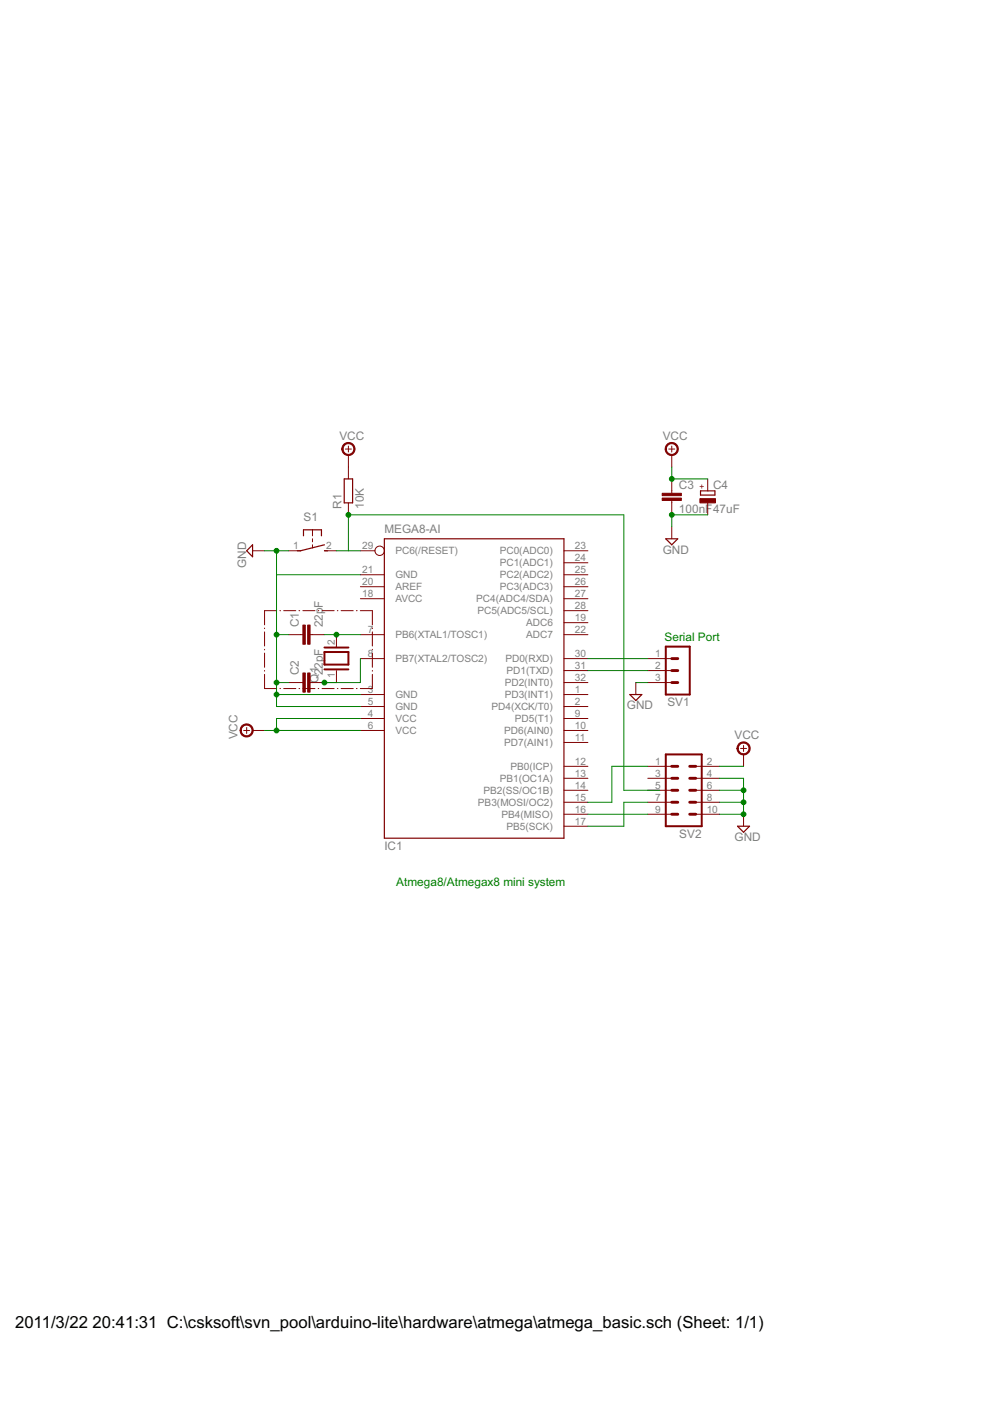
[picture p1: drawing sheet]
<svg xmlns="http://www.w3.org/2000/svg" width="210mm" height="297mm" viewBox="0 0 210 297" stroke-linecap="round" stroke-linejoin="round" font-family="sans-serif">
<g fill="#800000" stroke="#800000" stroke-width=".21">
<path d="M56.1 129.5h2.6z"/>
<path d="M59.4 129.5h.1z"/>
<path d="M60.2 129.5h2.5z"/>
<path d="M63.4 129.5h.1z"/>
<path d="M64.2 129.5h2.6z"/>
<path d="M67.5 129.5h.1z"/>
<path d="M68.3 129.5h2.5z"/>
<path d="M71.5 129.5h.1z"/>
<path d="M72.3 129.5h2.6z"/>
<path d="M75.6 129.5h.1z"/>
<path d="M76.4 129.5h2.6z"/>
<path d="M79 129.5v3z"/>
<path d="M79 133.2v.1z"/>
<path d="M79 134v3z"/>
<path d="M79 137.7v.1z"/>
<path d="M79 138.5v3z"/>
<path d="M79 142.2v.1z"/>
<path d="M79 143v3z"/>
<path d="M76.4 146h2.6z"/>
<path d="M75.6 146h.1z"/>
<path d="M72.3 146h2.6z"/>
<path d="M71.5 146h.1z"/>
<path d="M68.3 146h2.5z"/>
<path d="M67.5 146h.1z"/>
<path d="M64.2 146h2.6z"/>
<path d="M63.4 146h.1z"/>
<path d="M60.2 146h2.5z"/>
<path d="M59.4 146h.1z"/>
<path d="M56.1 146h2.6z"/>
<path d="M56.1 143v3z"/>
<path d="M56.1 142.2v.1z"/>
<path d="M56.1 138.5v3z"/>
<path d="M56.1 137.7v.1z"/>
<path d="M56.1 134v3z"/>
<path d="M56.1 133.2v.1z"/>
<path d="M56.1 129.5v3z"/>
<path d="M119.6 175.2h5.1z"/>
<path d="M76.4 139.6h5.1z"/>
<path d="M76.4 134.6h5.1z"/>
<path d="M76.4 147.3h5.1z"/>
<path d="M76.4 149.8h5.1z"/>
<path d="M76.4 152.3h5.1z"/>
<path d="M76.4 154.9h5.1z"/>
<path d="M76.4 121.9h5.1z"/>
<path d="M76.4 124.4h5.1z"/>
<path d="M76.4 126.9h5.1z"/>
<path d="M119.6 172.6h5.1z"/>
<path d="M119.6 170.1h5.1z"/>
<path d="M119.6 167.6h5.1z"/>
<path d="M119.6 165h5.1z"/>
<path d="M119.6 162.5h5.1z"/>
<path d="M119.6 157.4h5.1z"/>
<path d="M119.6 154.9h5.1z"/>
<path d="M119.6 152.3h5.1z"/>
<path d="M119.6 149.8h5.1z"/>
<path d="M119.6 147.3h5.1z"/>
<path d="M119.6 144.7h5.1z"/>
<path d="M119.6 142.2h5.1z"/>
<path d="M119.6 139.6h5.1z"/>
<path d="M119.6 134.6h5.1z"/>
<path d="M119.6 132h5.1z"/>
<path d="M119.6 129.5h5.1z"/>
<path d="M119.6 126.9h5.1z"/>
<path d="M119.6 124.4h5.1z"/>
<path d="M119.6 121.9h5.1z"/>
<path d="M119.6 119.3h5.1z"/>
<path d="M119.6 116.8h5.1z"/>
<path d="M76.4 116.8h3.1z"/>
<path d="M71.3 134.6v2.5z"/>
<path d="M71.3 142.2v2.5z"/>
<path d="M61.2 134.6h2.5z"/>
<path d="M66.3 134.6h2.5z"/>
<path d="M63.7 134.6h.5z"/>
<path d="M65.7 134.6h.6z"/>
<path d="M61.2 144.7h2.5z"/>
<path d="M66.3 144.7h2.5z"/>
<path d="M63.7 144.7h.5z"/>
<path d="M65.7 144.7h.6z"/>
<path d="M142.4 101.5v2.6z"/>
<path d="M142.4 106.6v2.6z"/>
<path d="M142.4 104.1v.5z"/>
<path d="M142.4 106.1v.5z"/>
<path d="M150.1 106.6v2.6z"/>
<path d="M150.1 101.5v2.6z"/>
<path d="M73.9 99v2.5z"/>
<path d="M73.9 106.6v2.6z"/>
<path d="M73.9 96.5v2.5z"/>
<path d="M73.2 95.2h1.3z"/>
<path d="M73.9 94.6v1.2z"/>
<path d="M53.6 116.8h2.5z"/>
<path d="M61.2 116.8h2.5z"/>
<path d="M68.8 116.8h2.5z"/>
<path d="M66.3 114.2v.7z"/>
<path d="M66.3 115.5v.6z"/>
<path d="M66.3 112.3v1.3z"/>
<path d="M53.6 154.9h2.5z"/>
<path d="M52.3 154.2v1.3z"/>
<path d="M51.7 154.9h1.2z"/>
<path d="M142.4 96.5v2.5z"/>
<path d="M141.8 95.2h1.3z"/>
<path d="M142.4 94.6v1.2z"/>
<path d="M142.4 111.7v2.5z"/>
<path d="M134.8 144.7v2.6z"/>
<path d="M137.4 139.6h5z"/>
<path d="M137.4 142.2h5z"/>
<path d="M137.4 144.7h5z"/>
<path d="M137.4 162.5h5z"/>
<path d="M137.4 165h5z"/>
<path d="M137.4 167.6h5z"/>
<path d="M147.5 162.5h5.1z"/>
<path d="M147.5 165h5.1z"/>
<path d="M147.5 167.6h5.1z"/>
<path d="M137.4 170.1h5z"/>
<path d="M137.4 172.6h5z"/>
<path d="M147.5 170.1h5.1z"/>
<path d="M147.5 172.6h5.1z"/>
<path d="M157.6 160v2.5z"/>
<path d="M157 158.7h1.3z"/>
<path d="M157.6 158.1v1.2z"/>
<path d="M157.6 172.6v2.6z"/>
<path d="M72.9 94.2a1.4 1.4 0 0 1 2.2 .3 1.4 1.4 0 0 1-.8 2 1.4 1.4 0 0 1-1.8-1.3h.2a1.15 1.15 0 0 1 1.6-1.1 1.15 1.15 0 0 1 .3 1.9 1.15 1.15 0 0 1-1.8-.5l-.1-.3h-.2z" fill-rule="evenodd"/>
<path d="M51.3 153.9a1.4 1.4 0 0 1 2.2 .2 1.4 1.4 0 0 1-.8 2.1 1.4 1.4 0 0 1-1.8-1.3h.3a1.14 1.14 0 0 1 1.6-1 1.14 1.14 0 0 1 .2 1.9 1.14 1.14 0 0 1-1.8-.6v-.3h-.3z" fill-rule="evenodd"/>
<path d="M141.4 94.2a1.4 1.4 0 0 1 2.2 .3 1.4 1.4 0 0 1-.8 2 1.4 1.4 0 0 1-1.8-1.3h.3a1.14 1.14 0 0 1 1.7-1 1.14 1.14 0 0 1 .1 2 1.14 1.14 0 0 1-1.8-.7v-.3h-.3z" fill-rule="evenodd"/>
<path d="M156.6 157.7a1.4 1.4 0 0 1 2.3 .2 1.4 1.4 0 0 1-.9 2.1 1.4 1.4 0 0 1-1.7-1.3h.2a1.15 1.15 0 0 1 1.6-1.1 1.15 1.15 0 0 1 .3 1.9 1.15 1.15 0 0 1-1.9-.5v-.3h-.2z" fill-rule="evenodd"/>
</g>
<g fill="#800000" stroke="#800000" stroke-width=".25">
<path d="M81.5 114.2h38.1z"/>
<path d="M119.6 114.2v63.5z"/>
<path d="M81.5 177.7h38.1z"/>
<path d="M81.5 114.2v63.5z"/>
<path d="M148.5 105h3.1z"/>
<path d="M151.6 104.1v.9z"/>
<path d="M148.5 104.1v.9z"/>
<path d="M148.5 104.1h3.1z"/>
<path d="M74.8 101.5v5.1z"/>
<path d="M73 101.5v5.1z"/>
<path d="M73 101.5h1.8z"/>
<path d="M73 106.6h1.8z"/>
<path d="M53.6 115.5v2.5z"/>
<path d="M52.3 116.8l1.3 1.2z"/>
<path d="M53.6 115.5l-1.3 1.3z"/>
<path d="M63.1 116.8h.6z"/>
<path d="M68.8 116.8h.6z"/>
<path d="M63.7 116.8l2.6-.7z"/>
<path d="M68.2 112.3v1.3z"/>
<path d="M64.3 112.3v1.3z"/>
<path d="M66.3 112.3h1.9z"/>
<path d="M64.3 112.3h2z"/>
<path d="M66.3 116.1l2.5-.6z"/>
<path d="M141.2 114.2h2.5z"/>
<path d="M143.7 114.2l-1.3 1.3z"/>
<path d="M141.2 114.2l1.2 1.3z"/>
<path d="M133.5 147.3h2.6z"/>
<path d="M136.1 147.3l-1.3 1.2z"/>
<path d="M133.5 147.3l1.3 1.2z"/>
<path d="M156.4 175.2h2.5z"/>
<path d="M158.9 175.2l-1.3 1.2z"/>
<path d="M156.4 175.2l1.2 1.2z"/>
</g>
<circle cx="80.5" cy="116.8" r=".99" fill="none" stroke="#800000" stroke-width=".21"/>
<g fill="#800000" stroke="#800000" stroke-width=".42">
<path d="M68.8 138.2v2.7z"/>
<path d="M68.8 138.2h5.1z"/>
<path d="M73.9 138.2v2.7z"/>
<path d="M68.8 140.9h5.1z"/>
<path d="M68.8 137.3h5.1z"/>
<path d="M68.8 141.9h5.1z"/>
<path d="M141.2 137.1h5z"/>
<path d="M146.2 137.1v10.2z"/>
<path d="M141.2 137.1v10.2z"/>
<path d="M141.2 147.3h5z"/>
<path d="M141.2 160h7.6z"/>
<path d="M148.8 160v15.2z"/>
<path d="M141.2 160v15.2z"/>
<path d="M141.2 175.2h7.6z"/>
</g>
<g fill="#800000" stroke="#800000" stroke-width=".21">
<path d="M65.2 132.5h.5v4.1h-.5z"/>
<path d="M64.2 132.5h.5v4.1h-.5z"/>
<path d="M65.2 142.7h.5v4h-.5z"/>
<path d="M64.2 142.7h.5v4h-.5z"/>
<path d="M140.4 105.6h4.1v.5h-4.1z"/>
<path d="M140.4 104.6h4.1v.5h-4.1z"/>
<path d="M148.4 105.7h3.3v.9h-3.3z"/>
</g>
<g fill="#800000" stroke="#800000" stroke-width=".61">
<path d="M142.4 144.7h1.3z"/>
<path d="M142.4 142.2h1.3z"/>
<path d="M142.4 139.6h1.3z"/>
<path d="M142.4 167.6h1.3z"/>
<path d="M142.4 165h1.3z"/>
<path d="M142.4 162.5h1.3z"/>
<path d="M146.2 167.6h1.3z"/>
<path d="M146.2 165h1.3z"/>
<path d="M146.2 162.5h1.3z"/>
<path d="M142.4 172.6h1.3z"/>
<path d="M142.4 170.1h1.3z"/>
<path d="M146.2 172.6h1.3z"/>
<path d="M146.2 170.1h1.3z"/>
</g>
<g fill="#008000" stroke="#008000" stroke-width=".21">
<path d="M76.4 139.6v5.1z"/>
<path d="M68.8 144.7h7.6z"/>
<path d="M68.8 144.7h2.5z"/>
<path d="M68.8 134.6h2.5z"/>
<path d="M71.3 134.6h5.1z"/>
<path d="M56.1 154.9h2.5z"/>
<path d="M58.6 154.9h17.8z"/>
<path d="M58.6 152.3v2.6z"/>
<path d="M58.6 152.3h17.8z"/>
<path d="M142.4 99v2.5z"/>
<path d="M142.4 101.5h7.7z"/>
<path d="M152.6 162.5h5z"/>
<path d="M58.6 121.9h17.8z"/>
<path d="M58.6 134.6h2.6z"/>
<path d="M58.6 121.9v12.7z"/>
<path d="M58.6 134.6v10.1z"/>
<path d="M58.6 144.7h2.6z"/>
<path d="M58.6 147.3h17.8z"/>
<path d="M58.6 144.7v2.6z"/>
<path d="M58.6 149.8h17.8z"/>
<path d="M58.6 147.3v2.5z"/>
<path d="M58.6 116.8h2.6z"/>
<path d="M56.1 116.8h2.5z"/>
<path d="M58.6 116.8v5.1z"/>
<path d="M142.4 109.2h7.7z"/>
<path d="M142.4 109.2v2.5z"/>
<path d="M134.8 144.7h2.6z"/>
<path d="M152.6 165h5z"/>
<path d="M157.6 165v2.6z"/>
<path d="M157.6 167.6v2.5z"/>
<path d="M157.6 170.1v2.5z"/>
<path d="M152.6 167.6h5z"/>
<path d="M152.6 170.1h5z"/>
<path d="M152.6 172.6h5z"/>
<path d="M124.7 139.6h12.7z"/>
<path d="M124.7 142.2h12.7z"/>
<path d="M124.7 170.1h5z"/>
<path d="M129.7 162.5v7.6z"/>
<path d="M129.7 162.5h7.7z"/>
<path d="M124.7 175.2h7.6z"/>
<path d="M132.3 170.1v5.1z"/>
<path d="M132.3 170.1h5.1z"/>
<path d="M124.7 172.6h12.7z"/>
<path d="M71.3 116.8h2.6z"/>
<path d="M73.9 116.8h2.5z"/>
<path d="M73.9 109.2v7.6z"/>
<path d="M73.9 109.2h58.4z"/>
<path d="M132.3 109.2v58.4z"/>
<path d="M132.3 167.6h5.1z"/>
<path d="M137.4 167.6h2.5z"/>
<circle cx="68.8" cy="144.7" r=".51"/>
<circle cx="71.3" cy="134.6" r=".51"/>
<circle cx="58.6" cy="154.9" r=".51"/>
<circle cx="142.4" cy="101.5" r=".51"/>
<circle cx="58.6" cy="134.6" r=".51"/>
<circle cx="58.6" cy="144.7" r=".51"/>
<circle cx="58.6" cy="147.3" r=".51"/>
<circle cx="58.6" cy="116.8" r=".51"/>
<circle cx="142.4" cy="109.2" r=".51"/>
<circle cx="157.6" cy="172.6" r=".51"/>
<circle cx="157.6" cy="170.1" r=".51"/>
<circle cx="157.6" cy="167.6" r=".51"/>
<circle cx="73.9" cy="109.2" r=".51"/>
</g>
<g font-size="4">
<text x="3.2" y="281.6">2011/3/22</text>
<text x="19.6" y="281.6">20:41:31 C:\csksoft\svn_pool\arduino-lite\hardware\atmega\atmega_basic.sch (Sheet: 1/1)</text>
</g>
<g font-size="2.8" fill="#808080">
<text x="72" y="93.3">VCC</text>
<text x="140.5" y="93.3">VCC</text>
<text x="72.4" y="107.9" transform="rotate(-90 72.4 107.9)">R1</text>
<text x="77.2" y="107.9" transform="rotate(-90 77.2 107.9)">10K</text>
<text x="143.9" y="103.7">C3</text>
<text x="151.2" y="103.6">C4</text>
<text x="64.4" y="110.4">S1</text>
<text x="81.5" y="113">MEGA8-AI</text>
<text x="143.9" y="108.8">100nF47uF</text>
<text x="140.5" y="117.4">GND</text>
<text x="52.2" y="120.4" transform="rotate(-90 52.2 120.4)">GND</text>
<text x="68.4" y="128.8" transform="rotate(-90 68.4 128.8)">F</text>
<text x="63.3" y="133" transform="rotate(-90 63.3 133)">C1</text>
<text x="68.4" y="133" transform="rotate(-90 68.4 133)">22p</text>
<text x="63.3" y="143.2" transform="rotate(-90 63.3 143.2)">C2</text>
<text x="68.4" y="143.2" transform="rotate(-90 68.4 143.2)">22pF</text>
<text x="67.5" y="144.7" transform="rotate(-90 67.5 144.7)">Q1</text>
<text x="141.5" y="149.8">SV1</text>
<text x="132.9" y="150.4">GND</text>
<text x="50.4" y="156.8" transform="rotate(-90 50.4 156.8)">VCC</text>
<text x="155.8" y="156.8">VCC</text>
<text x="144" y="177.7">SV2</text>
<text x="155.8" y="178.4">GND</text>
<text x="81.5" y="180.3">IC1</text>
</g>
<g font-size="2.8" fill="#008000">
<text x="140.9" y="135.8">Serial Port</text>
<text x="84" y="187.9">Atmega8/Atmegax8 mini system</text>
</g>
<g font-size="2.4" fill="#808080">
<text x="62.2" y="116.4">1</text>
<text x="69.2" y="116.4">2</text>
<text x="76.8" y="116.4">29</text>
<text x="83.8" y="117.5">PC6(/RESET)</text>
<text x="106" y="117.5">PC0(ADC0)</text>
<text x="121.9" y="119">24</text>
<text x="121.9" y="116.4">23</text>
<text x="76.8" y="121.5">21</text>
<text x="76.8" y="124">20</text>
<text x="83.8" y="122.6">GND</text>
<text x="83.8" y="125.2">AREF</text>
<text x="106" y="125.2">PC3(ADC3)</text>
<text x="106" y="122.6">PC2(ADC2)</text>
<text x="106" y="120.1">PC1(ADC1)</text>
<text x="121.9" y="124">26</text>
<text x="121.9" y="121.5">25</text>
<text x="76.8" y="126.6">18</text>
<text x="83.8" y="127.7">AVCC</text>
<text x="101" y="127.7">PC4(ADC4/SDA)</text>
<text x="101.2" y="130.2">PC5(ADC5/SCL)</text>
<text x="121.9" y="131.7">19</text>
<text x="121.9" y="129.1">28</text>
<text x="121.9" y="126.6">27</text>
<text x="71" y="136.7" transform="rotate(-90 71 136.7)">2</text>
<text x="78" y="134.2">7</text>
<text x="83.8" y="135.3">PB6(XTAL1/TOSC1)</text>
<text x="111.5" y="135.3">ADC7</text>
<text x="111.5" y="132.8">ADC6</text>
<text x="121.9" y="134.2">22</text>
<text x="71" y="143.7" transform="rotate(-90 71 143.7)">1</text>
<text x="78" y="139.3">8</text>
<text x="83.8" y="140.4">PB7(XTAL2/TOSC2)</text>
<text x="107.2" y="140.4">PD0(RXD)</text>
<text x="107.4" y="142.9">PD1(TXD)</text>
<text x="121.9" y="141.8">31</text>
<text x="121.9" y="139.3">30</text>
<text x="138.9" y="139.3">1</text>
<text x="138.9" y="141.8">2</text>
<text x="78" y="146.9">3</text>
<text x="78" y="149.4">5</text>
<text x="83.8" y="148">GND</text>
<text x="107" y="148">PD3(INT1)</text>
<text x="107" y="145.5">PD2(INT0)</text>
<text x="121.9" y="149.4">2</text>
<text x="121.9" y="146.9">1</text>
<text x="121.9" y="144.4">32</text>
<text x="138.9" y="144.4">3</text>
<text x="78" y="152">4</text>
<text x="78" y="154.5">6</text>
<text x="83.8" y="150.6">GND</text>
<text x="83.8" y="153.1">VCC</text>
<text x="83.8" y="155.6">VCC</text>
<text x="104.2" y="150.6">PD4(XCK/T0)</text>
<text x="106.9" y="155.6">PD6(AIN0)</text>
<text x="109.2" y="153.1">PD5(T1)</text>
<text x="121.9" y="154.5">10</text>
<text x="121.9" y="152">9</text>
<text x="106.9" y="158.2">PD7(AIN1)</text>
<text x="121.9" y="157.1">11</text>
<text x="106" y="165.8">PB1(OC1A)</text>
<text x="108.2" y="163.2">PB0(ICP)</text>
<text x="121.9" y="167.2">14</text>
<text x="121.9" y="164.7">13</text>
<text x="121.9" y="162.1">12</text>
<text x="138.9" y="162.1">1</text>
<text x="138.9" y="164.7">3</text>
<text x="138.9" y="167.2">5</text>
<text x="149.8" y="162.1">2</text>
<text x="149.8" y="164.7">4</text>
<text x="149.8" y="167.2">6</text>
<text x="101.3" y="170.9">PB3(MOSI/OC2)</text>
<text x="102.5" y="168.3">PB2(SS/OC1B)</text>
<text x="106.3" y="173.4">PB4(MISO)</text>
<text x="121.9" y="172.3">16</text>
<text x="121.9" y="169.7">15</text>
<text x="138.9" y="169.7">7</text>
<text x="138.9" y="172.3">9</text>
<text x="149.8" y="169.7">8</text>
<text x="149.8" y="172.3">10</text>
<text x="107.4" y="175.9">PB5(SCK)</text>
<text x="121.9" y="174.8">17</text>
</g>
<text font-size="2" fill="#800000" x="149.5" y="103.7" transform="rotate(-90 149.5 103.7)">+</text>
</svg>
